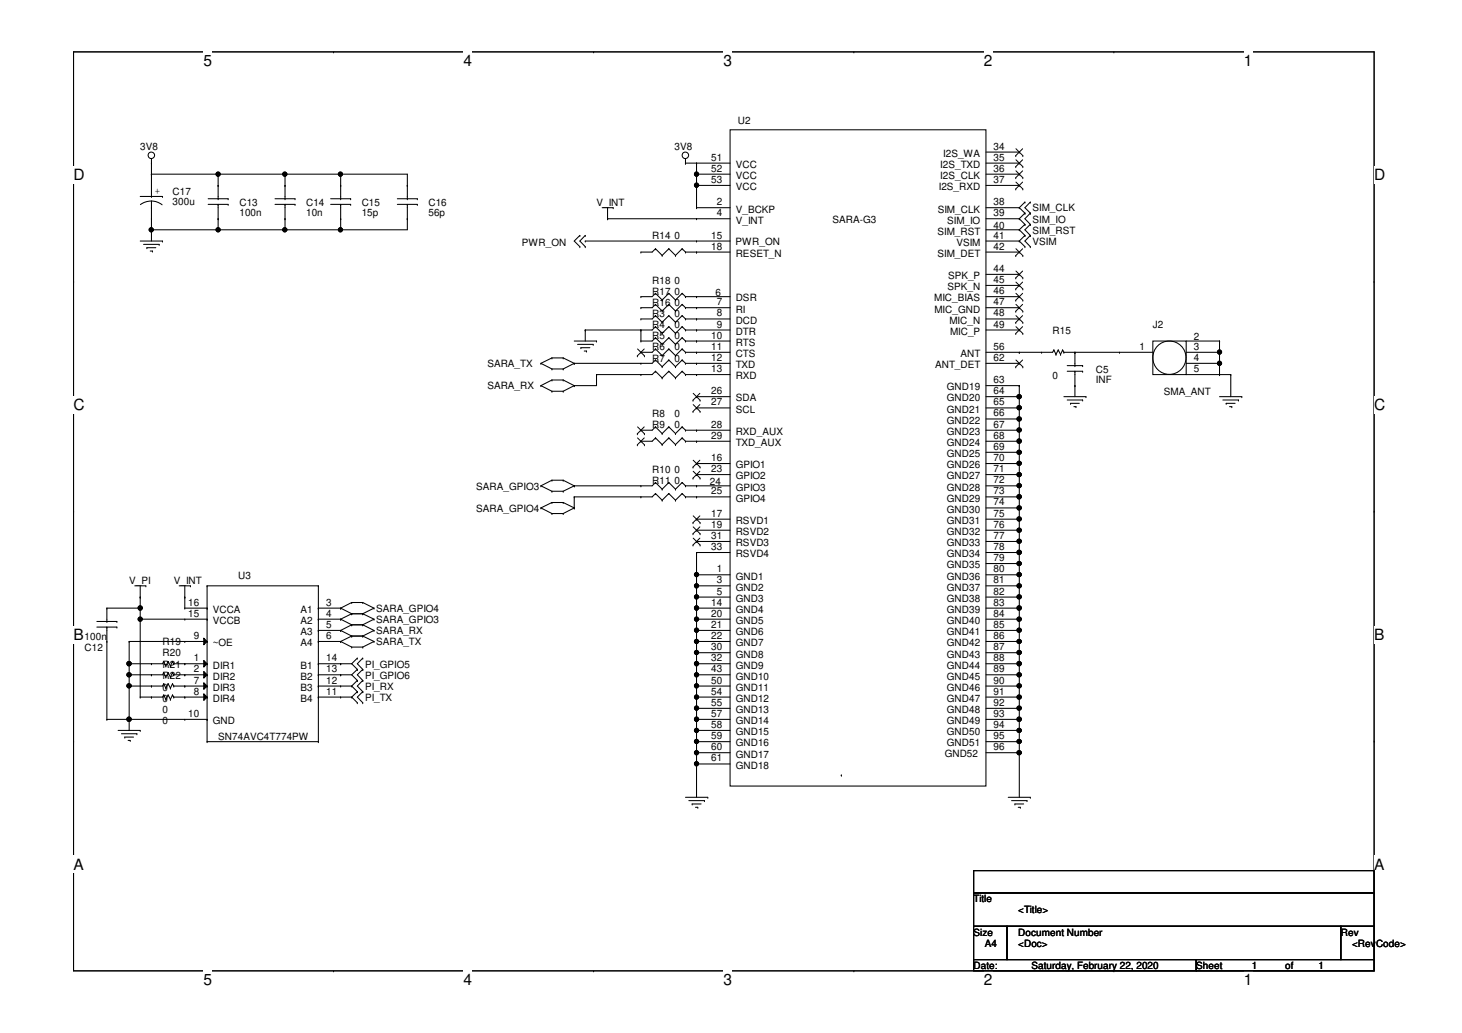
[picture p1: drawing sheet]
<svg xmlns="http://www.w3.org/2000/svg" width="297mm" height="210mm" viewBox="0 0 297 210" stroke-linecap="round" stroke-linejoin="round" font-family="sans-serif">
<path d="M14.9 10.5h264.3v186.8h-264.3z" fill="none" stroke="#000" stroke-width=".21"/>
<g fill="#fff">
<path d="M41.4 10.5h1.7v3.5h-1.7z"/>
<path d="M41.4 197.3h1.7v3.4h-1.7z"/>
</g>
<path d="M67.8 10.5h.1M67.8 197.3h.1" fill="none" stroke="#000" stroke-width=".21"/>
<g fill="#fff">
<path d="M94.2 10.5h1.7v3.5h-1.7z"/>
<path d="M94.2 197.3h1.7v3.4h-1.7z"/>
</g>
<path d="M120.6 10.5h.1M120.6 197.3h.1" fill="none" stroke="#000" stroke-width=".21"/>
<g fill="#fff">
<path d="M147 10.5h1.8v3.5h-1.8z"/>
<path d="M147 197.3h1.8v3.4h-1.8z"/>
</g>
<path d="M173.5 10.5h.1M173.5 197.3h.1" fill="none" stroke="#000" stroke-width=".21"/>
<g fill="#fff">
<path d="M199.9 10.5h1.7v3.5h-1.7z"/>
<path d="M199.9 197.3h1.7v3.4h-1.7z"/>
</g>
<path d="M226.3 10.5h.1M226.3 197.3h.1" fill="none" stroke="#000" stroke-width=".21"/>
<g fill="#fff">
<path d="M252.7 10.5h1.8v3.5h-1.8z"/>
<path d="M252.7 197.3h1.8v3.4h-1.8z"/>
<path d="M14.9 33.9h2.3v3.4h-2.3z"/>
<path d="M279.2 33.9h2.2v3.4h-2.2z"/>
<path d="M14.9 80.5h2.3v3.5h-2.3z"/>
<path d="M279.2 80.5h2.2v3.5h-2.2z"/>
</g>
<path d="M14.9 57.2h.1M279.2 57.2h.1" fill="none" stroke="#000" stroke-width=".21"/>
<g fill="#fff">
<path d="M14.9 127.2h2.1v3.5h-2.1z"/>
<path d="M279.2 127.2h2.1v3.5h-2.1z"/>
</g>
<path d="M14.9 103.9h.1M279.2 103.9h.1" fill="none" stroke="#000" stroke-width=".21"/>
<path d="M14.9 103.9h.1M279.2 103.9h.1" fill="none" stroke="#000" stroke-width=".2"/>
<g fill="#fff">
<path d="M14.9 173.9h2.1v3.5h-2.1z"/>
<path d="M279.2 173.9h2.1v3.5h-2.1z"/>
</g>
<g fill="none" stroke="#000" stroke-width=".21">
<path d="M28.5 39.9h4.5M30.8 33.1h.1M30.8 39.9h.1M30.8 35.4h.1M30.8 32.3v7.6M30.8 35.4h52v5M33 39.9h.1M44.3 37.7h.1M44.3 35.4h.1M44.3 35.4v5M57.9 37.7h.1M57.9 35.4h.1"/>
<path d="M57.9 35.4v5M69.2 37.7h.1M69.2 35.4h.1M69.2 35.4v5M82.8 37.7h.1M139.3 33.1h.1M139.3 32.3v.8M139.3 33.1h9M141.5 33.1h.1M141.5 35.4h.1M141.5 37.7h.1M141.5 35.4h6.8"/>
<path d="M141.5 37.7h6.8M141.5 33.1v9.1M148.3 26.4h52v133.3h-52zM200.3 30.9h6.8M200.3 33.1h6.8M200.3 35.4h6.8M200.3 37.7h6.8M207.1 30.9h.1M207.1 33.1h.1M207.1 35.4h.1M207.1 37.7h.1M28.5 49h4.5"/>
<path d="M29.2 49.7h3.1M29.8 50.3h.1M29.8 50.3h1.9M30.5 51h.5M30.8 42.2h.1M30.8 40.9l1.3 .2 .8 .5M30.8 40.9l-1 .1-1.3 .6M30.8 44.4h.1M30.8 46.7h.1M30.8 40.9v8.1M31 51h.1M32.3 49.7h.1"/>
<path d="M33 49h.1M42.3 41.5h4.1M42.3 40.4h4.1M44.3 40.4h.1M44.3 41.5h.1M44.3 44.4h.1M44.3 46.7h.1M44.3 41.5v5.2M46.4 41.5h.1M46.4 40.4h.1M55.9 41.5h4M55.9 40.4h4"/>
<path d="M57.9 40.4h.1M57.9 41.5h.1M57.9 44.4h.1M57.9 41.5v5.2M59.9 41.5h.1M59.9 40.4h.1M67.2 41.5h4M67.2 40.4h4M69.2 40.4h.1M69.2 41.5h.1M69.2 44.4h.1M69.2 46.7h.1"/>
<path d="M69.2 41.5v5.2M71.2 41.5h.1M71.2 40.4h.1M80.7 41.5h4.1M80.7 40.4h4.1M82.8 40.4h.1M82.8 41.5h.1M82.8 44.4h.1M82.8 41.5v5.2h-52M84.8 41.5h.1M84.8 40.4h.1M117.8 47.8h.1"/>
<path d="M117.8 50.1h.1M117.8 47.8l-1.1 1.2 1.1 1.1M118.9 47.8h.1M118.9 50.1h.1M118.9 49h.1M118.9 49h29.4M118.9 47.8l-1.1 1.2 1.1 1.1M122.3 42.2h2.3M123.4 44.4h.1M123.4 42.2v2.2M123.4 44.4h24.9M124.6 42.2h.1"/>
<path d="M130.2 51.2h.1M133.2 50.5h.1M133.2 59.6h.1M133.2 50.5l-.7 .7h-2.3M133.2 50.5l1.3 1.4M133.2 59.6l-.7 .7h-2.3M133.2 59.6l1.3 1.4M134.5 51.9h.1M135.9 50.5h.1M135.9 59.6h.1M135.9 50.5l-1.4 1.4M135.9 50.5l1.3 1.4"/>
<path d="M135.9 59.6l-1.4 1.4M135.9 59.6l1.3 1.4M137.2 51.9h.1M138.6 50.5h.1M138.6 59.6h.1M138.6 50.5l-1.4 1.4M138.6 50.5l.7 .7M138.6 59.6l-1.4 1.4M138.6 59.6l.7 .7M139.3 51.2h.1M139.3 51.2h9M141.5 51.2h.1"/>
<path d="M141.5 42.2h.1M141.5 44.4h.1M141.5 49h.1M141.5 42.2h6.8M200.3 42.2h6.8M200.3 49h6.8M200.3 51.2h6.8M200.3 44.4h6.8M200.3 46.7h6.8M200.3 55.8h6.8M200.3 58h6.8M207.1 42.2h.1"/>
<path d="M207.1 44.4h.1M207.1 46.7h.1M207.1 49h.1M207.1 51.2h.1M207.1 55.8h.1M207.1 58h.1M207.1 42.2l1.1 1.1M207.1 44.4l1.1 1.2M207.1 46.7l1.1 1.1M207.1 49l1.1 1.1M208.2 41.1h.1M208.2 43.3h.1"/>
<path d="M208.2 45.6h.1M208.2 47.8h.1M208.2 50.1h.1M208.2 41.1l-1.1 1.1M208.2 43.3l-1.1 1.1M208.2 45.6l-1.1 1.1M208.2 47.8l-1.1 1.2M209.3 43.3h.1M209.3 41.1h.1M209.3 45.6h.1M209.3 47.8h.1M209.3 50.1h.1"/>
<path d="M209.3 41.1l-1.1 1.1 1.1 1.1M209.3 43.3l-1.1 1.1 1.1 1.2M209.3 45.6l-1.1 1.1 1.1 1.1M209.3 47.8l-1.1 1.2 1.1 1.1M109.9 73.8h.1M109.9 78.4h.1M109.9 73.8l2.2 1.2M109.9 78.4l2.2 1.1M112.1 72.7h.1M112.1 75h.1M112.1 77.2h.1M112.1 79.5h.1"/>
<path d="M112.1 72.7l-2.2 1.1M112.1 72.7h2.3M112.1 75h2.3M112.1 77.2l-2.2 1.2M112.1 77.2h2.3M112.1 79.5h2.3M114.4 72.7h.1M114.4 75h.1M114.4 77.2h.1M114.4 79.5h.1M114.4 72.7l2.3 1.1M114.4 77.2l2.3 1.2"/>
<path d="M116.7 73.8h.1M116.7 78.4h.1M116.7 73.8l-2.3 1.2M116.7 78.4l-2.3 1.1M116.7 69.3h4.5M117.3 70h3.2M118 70.7h.1M118 70.7h1.8M118.7 71.3h.5M118.9 67.1h.1M118.9 67.1v2.2M119.2 71.3h.1"/>
<path d="M120.5 70h.1M121.2 69.3h.1M121.2 76.1h.1M121.2 76.1v2.3h-4.5M130.2 67.1h.1M130.2 76.1h.1M130.2 64.8h.1M130.2 71.6h.1M130.2 62.5h.1M130.2 60.3h.1M130.2 69.3h.1M130.2 73.8h.1"/>
<path d="M130.2 67.1v2.2M133.2 66.4h.1M133.2 75.4h.1M133.2 64.1h.1M133.2 70.9h.1M133.2 61.8h.1M133.2 68.6h.1M133.2 73.2h.1M133.2 68.6l-.7 .7h-2.3M133.2 66.4l-.7 .7h-13.6M133.2 66.4l1.3 1.3M133.2 75.4l-.7 .7h-11.3"/>
<path d="M133.2 75.4l1.3 1.4M133.2 64.1l-.7 .7h-2.3M133.2 64.1l1.3 1.4M133.2 70.9l-.7 .7h-2.3M133.2 70.9l1.3 1.4M133.2 61.8l-.7 .7h-2.3M133.2 61.8l1.3 1.4M133.2 73.2l-.7 .6h-15.8M133.2 68.6l1.3 1.4M133.2 73.2l1.3 1.3M134.5 67.7h.1M134.5 76.8h.1"/>
<path d="M134.5 65.5h.1M134.5 72.3h.1M134.5 63.2h.1M134.5 61h.1M134.5 70h.1M134.5 74.5h.1M135.9 66.4h.1M135.9 75.4h.1M135.9 64.1h.1M135.9 70.9h.1M135.9 61.8h.1M135.9 68.6h.1"/>
<path d="M135.9 73.2h.1M135.9 66.4l-1.4 1.3M135.9 66.4l1.3 1.3M135.9 75.4l-1.4 1.4M135.9 75.4l1.3 1.4M135.9 64.1l-1.4 1.4M135.9 64.1l1.3 1.4M135.9 70.9l-1.4 1.4M135.9 70.9l1.3 1.4M135.9 61.8l-1.4 1.4M135.9 61.8l1.3 1.4M135.9 68.6l-1.4 1.4"/>
<path d="M135.9 68.6l1.3 1.4M135.9 73.2l-1.4 1.3M135.9 73.2l1.3 1.3M137.2 67.7h.1M137.2 76.8h.1M137.2 65.5h.1M137.2 72.3h.1M137.2 63.2h.1M137.2 61h.1M137.2 70h.1M137.2 74.5h.1M138.6 66.4h.1"/>
<path d="M138.6 75.4h.1M138.6 64.1h.1M138.6 70.9h.1M138.6 61.8h.1M138.6 68.6h.1M138.6 73.2h.1M138.6 66.4l-1.4 1.3M138.6 66.4l.7 .7M138.6 75.4l-1.4 1.4M138.6 75.4l.7 .7M138.6 64.1l-1.4 1.4M138.6 64.1l.7 .7"/>
<path d="M138.6 70.9l-1.4 1.4M138.6 70.9l.7 .7M138.6 61.8l-1.4 1.4M138.6 61.8l.7 .7M138.6 68.6l-1.4 1.4M138.6 68.6l.7 .7M138.6 73.2l-1.4 1.3M138.6 73.2l.7 .6M139.3 67.1h.1M139.3 76.1h.1M139.3 64.8h.1M139.3 71.6h.1"/>
<path d="M139.3 62.5h.1M139.3 60.3h.1M139.3 69.3h.1M139.3 73.8h.1M139.3 69.3h9M139.3 67.1h9M139.3 76.1h9M139.3 64.8h9M139.3 71.6h9M139.3 62.5h9M139.3 73.8h9M139.3 60.3h9"/>
<path d="M141.5 67.1h.1M141.5 76.1h.1M141.5 64.8h.1M141.5 71.6h.1M141.5 62.5h.1M141.5 60.3h.1M141.5 69.3h.1M141.5 73.8h.1M200.3 67.1h6.8M200.3 64.8h6.8M200.3 62.5h6.8M200.3 73.8h6.8"/>
<path d="M200.3 60.3h6.8M200.3 78.4h6.8M207.1 60.3h.1M207.1 62.5h.1M207.1 64.8h.1M207.1 67.1h.1M207.1 71.6h.1M207.1 73.8h.1M207.1 78.4h.1M207.1 78.4v83.6M211.6 71.6h.1M214.1 71.1h.1"/>
<path d="M214.1 71.1l-.2 .5h-13.6M214.1 71.1l.4 .9M214.5 72h.1M215 71.1h.1M215 71.1l-.5 .9M215 71.1l.5 .9M215.5 72h.1M215.9 71.1h.1M215.9 71.1l-.4 .9M215.9 71.1l.3 .5M216.2 71.6h.1M216.2 71.6h18"/>
<path d="M216.8 75.4h3.2M216.8 74.3h3.2M218.4 74.3h.1M218.4 75.4h.1M218.4 71.6h.1M218.4 78.4h.1M218.4 71.6v2.7M218.4 75.4v5.2M220 75.4h.1M220 74.3h.1M227.5 71.6h.1M234.2 69.3h6.8v6.8h-6.8z"/>
<path d="M241 69.3h6.8M241 76.1h9.1M241 71.6h6.8M241 73.8h6.8M247.8 69.3h.1M247.8 71.6h.1M247.8 73.8h.1M247.8 76.1h.1M247.8 69.3v6.8M250.1 76.1h.1M250.1 76.1v4.5M109.9 98.7h.1"/>
<path d="M109.9 98.7l2.2 1.1M112.1 97.6h.1M112.1 99.8h.1M112.1 97.6l-2.2 1.1M112.1 97.6h2.3M112.1 99.8h2.3M114.4 97.6h.1M114.4 99.8h.1M114.4 97.6l2.3 1.1M116.7 98.7h.1M116.7 98.7l-2.3 1.1M130.2 98.7h.1"/>
<path d="M130.2 87.4h.1M130.2 89.7h.1M133.2 98h.1M133.2 86.7h.1M133.2 89h.1M133.2 98l-.7 .7h-15.8M133.2 98l1.3 1.4M133.2 86.7l-.7 .7h-2.3M133.2 86.7l1.3 1.4M133.2 89l-.7 .7h-2.3M133.2 89l1.3 1.3M134.5 99.4h.1"/>
<path d="M134.5 88.1h.1M134.5 90.3h.1M135.9 98h.1M135.9 86.7h.1M135.9 89h.1M135.9 98l-1.4 1.4M135.9 98l1.3 1.4M135.9 86.7l-1.4 1.4M135.9 86.7l1.3 1.4M135.9 89l-1.4 1.3M135.9 89l1.3 1.3M137.2 99.4h.1"/>
<path d="M137.2 88.1h.1M137.2 90.3h.1M138.6 98h.1M138.6 86.7h.1M138.6 89h.1M138.6 98l-1.4 1.4M138.6 98l.7 .7M138.6 86.7l-1.4 1.4M138.6 86.7l.7 .7M138.6 89l-1.4 1.3M138.6 89l.7 .7M139.3 98.7h.1"/>
<path d="M139.3 87.4h.1M139.3 89.7h.1M139.3 98.7h9M139.3 87.4h9M139.3 89.7h9M141.5 98.7h.1M141.5 87.4h.1M141.5 89.7h.1M141.5 94.2h.1M141.5 96.4h.1M141.5 80.6h.1M141.5 82.9h.1"/>
<path d="M141.5 80.6h6.8M141.5 94.2h6.8M141.5 96.4h6.8M141.5 82.9h6.8M200.3 80.6h6.8M200.3 98.7h6.8M200.3 87.4h6.8M200.3 89.7h6.8M200.3 94.2h6.8M200.3 96.4h6.8M200.3 82.9h6.8M200.3 85.1h6.8"/>
<path d="M200.3 91.9h6.8M207.1 80.6h.1M207.1 82.9h.1M207.1 85.1h.1M207.1 87.4h.1M207.1 89.7h.1M207.1 91.9h.1M207.1 94.2h.1M207.1 96.4h.1M207.1 98.7h.1M216.2 80.6h4.4M216.8 81.3h3.2"/>
<path d="M217.5 82h.1M217.5 82h1.8M218.2 82.6h.4M218.6 82.6h.1M220 81.3h.1M220.6 80.6h.1M247.8 80.6h4.5M248.5 81.3h3.1M249.1 82h.1M249.1 82h1.8M249.8 82.6h.5M250.3 82.6h.1"/>
<path d="M251.6 81.3h.1M252.3 80.6h.1M27.4 119h2.2M28.5 119v22.6M29.6 119h.1M36.4 119h2.3M37.5 119v4.6M38.7 119h.1M42.1 119h.1M42.1 119h22.6M42.1 119v31.7M64.7 119h.1"/>
<path d="M64.7 119v31.7M109.9 103.2h.1M109.9 103.2l2.2 1.2M112.1 102.1h.1M112.1 104.4h.1M112.1 102.1l-2.2 1.1M112.1 102.1h2.3M112.1 104.4h2.3M114.4 102.1h.1M114.4 104.4h.1M114.4 102.1l2.3 1.1M116.7 103.2h.1"/>
<path d="M116.7 101h.1M116.7 103.2l-2.3 1.2M116.7 101v2.2M130.2 101h.1M133.2 100.3h.1M133.2 100.3l-.7 .7h-15.8M133.2 100.3l1.3 1.3M134.5 101.6h.1M135.9 100.3h.1M135.9 100.3l-1.4 1.3M135.9 100.3l1.3 1.3M137.2 101.6h.1"/>
<path d="M138.6 100.3h.1M138.6 100.3l-1.4 1.3M138.6 100.3l.7 .7M139.3 101h.1M139.3 101h9M141.5 101h.1M141.5 116.8h.1M141.5 119h.1M141.5 105.5h.1M141.5 107.7h.1M141.5 110h.1M141.5 112.3h.1"/>
<path d="M141.5 119h6.8M141.5 116.8h6.8M141.5 105.5h6.8M141.5 107.7h6.8M141.5 110h6.8M141.5 112.3h6.8M141.5 112.3v49.7M200.3 119h6.8M200.3 101h6.8M200.3 116.8h6.8M200.3 105.5h6.8M200.3 107.7h6.8"/>
<path d="M200.3 110h6.8M200.3 112.3h6.8M200.3 103.2h6.8M200.3 114.5h6.8M207.1 101h.1M207.1 103.2h.1M207.1 105.5h.1M207.1 107.7h.1M207.1 110h.1M207.1 112.3h.1M207.1 114.5h.1M207.1 116.8h.1"/>
<path d="M207.1 119h.1M19.7 127.4h4M19.7 126.3h4M21.7 126.3h.1M21.7 127.4h.1M21.7 123.6h.1M21.7 130.3h.1M21.7 123.6h6.8M21.7 123.6v2.7M21.7 127.4v18.8M23.7 127.4h.1M23.7 126.3h.1"/>
<path d="M26.2 130.3h.1M26.2 134.9h.1M26.2 139.4h.1M26.2 137.1h.1M26.2 130.3h15.9M26.2 130.3v18.1M28.5 121.3h.1M28.5 125.8h.1M28.5 123.6h.1M28.5 125.8h13.6M30.8 134.9h.1M30.8 139.4h.1"/>
<path d="M30.8 137.1h.1M33.3 134.4h.1M33.3 138.9h.1M33.3 136.7h.1M33.3 134.4l-.3 .5h-6.8M33.3 134.4l.4 .9M33.3 136.7l-.3 .4h-6.8M33.3 138.9l-.3 .5h-6.8M33.3 138.9l.4 .9M33.3 136.7l.4 .9M33.7 135.3h.1M33.7 139.8h.1"/>
<path d="M33.7 137.6h.1M34.2 134.4h.1M34.2 138.9h.1M34.2 136.7h.1M34.2 134.4l-.5 .9M34.2 134.4l.4 .9M34.2 138.9l-.5 .9M34.2 138.9l.4 .9M34.2 136.7l-.5 .9M34.2 136.7l.4 .9M34.6 135.3h.1M34.6 139.8h.1"/>
<path d="M34.6 137.6h.1M35 134.4h.1M35 138.9h.1M35 136.7h.1M35 134.4l-.4 .9M35 134.4l.3 .5M35 138.9l-.4 .9M35 138.9l.3 .5M35 136.7l-.4 .9M35 136.7l.3 .4M35.3 134.9h.1M35.3 139.4h.1"/>
<path d="M35.3 137.1h.1M35.3 134.9h6.8M35.3 137.1h6.8M35.3 139.4h6.8M37.5 121.3h.1M37.5 134.9h.1M37.5 137.1h.1M37.5 139.4h.1M37.5 123.6h.1M37.5 125.8h.1M37.5 130.3h.1M37.5 123.6h4.6"/>
<path d="M41.4 134.2l.7 .7-.7 .7zM41.4 136.4l.7 .7-.7 .7zM41.4 138.7l.7 .7-.7 .7zM41.4 129.7l.7 .6-.7 .7zM42.1 123.6h.1M42.1 125.8h.1M42.1 130.3h.1M42.1 134.9h.1M42.1 137.1h.1M42.1 139.4h.1M64.7 123.6h.1M64.7 125.8h.1"/>
<path d="M64.7 128.1h.1M64.7 130.3h.1M64.7 134.9h.1M64.7 137.1h.1M64.7 139.4h.1M64.7 134.9h6.8M64.7 123.6h4.5M64.7 125.8h4.5M64.7 128.1h4.5M64.7 130.3h4.5M64.7 137.1h6.8M64.7 139.4h6.8"/>
<path d="M69.2 130.3h.1M69.2 125.8h.1M69.2 128.1h.1M69.2 123.6h.1M69.2 134.9h.1M69.2 137.1h.1M69.2 139.4h.1M69.2 130.3l2.3 1.2M69.2 125.8l2.3 1.2M69.2 128.1l2.3 1.1M69.2 123.6l2.3 1.1M71.5 129.2h.1"/>
<path d="M71.5 131.5h.1M71.5 124.7h.1M71.5 127h.1M71.5 122.4h.1M71.5 139.4h.1M71.5 129.2l-2.3 1.1M71.5 129.2h2.2M71.5 131.5h2.2M71.5 124.7l-2.3 1.1M71.5 124.7h2.2M71.5 127h2.2M71.5 127l-2.3 1.1"/>
<path d="M71.5 122.4l-2.3 1.2M71.5 122.4h2.2M71.5 139.4l1.1 1.1M71.5 134.9l1.1 1.1M71.5 137.1l1.1 1.2M72.6 138.3h.1M72.6 133.7h.1M72.6 136h.1M72.6 138.3l-1.1 1.1M72.6 133.7l-1.1 1.2M72.6 136l-1.1 1.1M73.7 129.2h.1"/>
<path d="M73.7 131.5h.1M73.7 124.7h.1M73.7 127h.1M73.7 122.4h.1M73.7 138.3h.1M73.7 136h.1M73.7 133.7h.1M73.7 129.2l2.3 1.1M73.7 124.7l2.3 1.1M73.7 127l2.3 1.1M73.7 122.4l2.3 1.2M73.7 138.3l-1.1 1.1 1.1 1.1"/>
<path d="M73.7 133.7l-1.1 1.2 1.1 1.1M73.7 136l-1.1 1.1 1.1 1.2M76 130.3h.1M76 125.8h.1M76 128.1h.1M76 123.6h.1M76 130.3l-2.3 1.2M76 125.8l-2.3 1.2M76 128.1l-2.3 1.1M76 123.6l-2.3 1.1M141.5 121.3h.1M141.5 123.6h.1"/>
<path d="M141.5 125.8h.1M141.5 128.1h.1M141.5 130.3h.1M141.5 132.6h.1M141.5 134.9h.1M141.5 137.1h.1M141.5 139.4h.1M141.5 134.9h6.8M141.5 123.6h6.8M141.5 125.8h6.8M141.5 128.1h6.8M141.5 130.3h6.8"/>
<path d="M141.5 137.1h6.8M141.5 139.4h6.8M141.5 121.3h6.8M141.5 132.6h6.8M200.3 134.9h6.8M200.3 123.6h6.8M200.3 125.8h6.8M200.3 128.1h6.8M200.3 130.3h6.8M200.3 137.1h6.8M200.3 139.4h6.8M200.3 121.3h6.8"/>
<path d="M200.3 132.6h6.8M207.1 121.3h.1M207.1 123.6h.1M207.1 125.8h.1M207.1 128.1h.1M207.1 130.3h.1M207.1 132.6h.1M207.1 134.9h.1M207.1 137.1h.1M207.1 139.4h.1M14.9 150.6h.1M21.7 146.2h.1"/>
<path d="M21.7 146.2h20.4M24 148.4h4.5M24.7 149.1h3.1M25.4 149.8h.1M25.4 149.8h1.7M26 150.5h.5M26.2 146.2h.1M26.5 150.5h.1M27.8 149.1h.1M28.5 148.4h.1M28.5 141.6h.1M30.8 141.6h.1"/>
<path d="M33.3 141.2h.1M33.3 141.2l-.3 .4h-4.5M33.3 141.2l.4 .9M33.7 142.1h.1M34.2 141.2h.1M34.2 141.2l-.5 .9M34.2 141.2l.4 .9M34.6 142.1h.1M35 141.2h.1M35 141.2l-.4 .9M35 141.2l.3 .4M35.3 141.6h.1"/>
<path d="M35.3 141.6h6.8M37.5 141.6h.1M37.5 146.2h.1M41.4 141l.7 .6-.7 .7zM42.1 150.7h.1M42.1 141.6h.1M42.1 146.2h.1M42.1 150.7h22.6M64.7 150.7h.1M64.7 141.6h.1M64.7 141.6h6.8M69.2 141.6h.1"/>
<path d="M71.5 141.6h.1M71.5 141.6l1.1 1.2M72.6 140.5h.1M72.6 142.8h.1M72.6 140.5l-1.1 1.1M73.7 142.8h.1M73.7 140.5h.1M73.7 140.5l-1.1 1.1 1.1 1.2M141.5 141.6h.1M141.5 143.9h.1M141.5 146.2h.1M141.5 148.4h.1"/>
<path d="M141.5 150.7h.1M141.5 153h.1M141.5 155.2h.1M141.5 148.4h6.8M141.5 150.7h6.8M141.5 141.6h6.8M141.5 146.2h6.8M141.5 143.9h6.8M141.5 153h6.8M141.5 155.2h6.8M170.9 157.5h.1M200.3 148.4h6.8"/>
<path d="M200.3 150.7h6.8M200.3 141.6h6.8M200.3 146.2h6.8M200.3 143.9h6.8M200.3 153h6.8M207.1 141.6h.1M207.1 143.9h.1M207.1 146.2h.1M207.1 148.4h.1M207.1 150.7h.1M207.1 153h.1M279.2 150.6h.1"/>
<path d="M139.3 162h4.5M140 162.7h3.1M140.6 163.4h.1M140.6 163.4h1.8M141.3 164h.5M141.8 164h.1M143.1 162.7h.1M143.8 162h.1M197.8 176.9h81.4v4.5h-81.4zM204.8 162h4.5M205.5 162.7h3.2M206.2 163.4h.1"/>
<path d="M206.2 163.4h1.8M206.9 164h.4M207.3 164h.1M208.7 162.7h.1M209.3 162h.1M197.8 181.4h81.4v6.8h-81.4zM197.8 188.2h6.8v6.8h-6.8zM197.8 195h45.2v2.3h-45.2zM204.6 188.2h67.8v6.8h-67.8zM243 195h36.2v2.3h-36.2zM272.4 188.2h6.8v6.8h-6.8z"/>
<circle cx="30.7" cy="31.6" r=".66"/>
<circle cx="44.3" cy="35.4" r=".43"/>
<circle cx="57.9" cy="35.4" r=".43"/>
<circle cx="69.2" cy="35.4" r=".43"/>
<circle cx="139.2" cy="31.6" r=".66"/>
<circle cx="141.5" cy="35.4" r=".43"/>
<circle cx="141.5" cy="37.6" r=".43"/>
<circle cx="30.7" cy="46.7" r=".43"/>
<circle cx="44.3" cy="46.7" r=".43"/>
<circle cx="57.9" cy="46.7" r=".43"/>
<circle cx="69.2" cy="46.7" r=".43"/>
<circle cx="237.6" cy="72.7" r="3.4"/>
<circle cx="247.8" cy="71.5" r=".43"/>
<circle cx="247.8" cy="73.8" r=".43"/>
<circle cx="207.1" cy="89.6" r=".45"/>
<circle cx="207.1" cy="82.8" r=".44"/>
<circle cx="207.1" cy="91.9" r=".44"/>
<circle cx="207.1" cy="94.1" r=".44"/>
<circle cx="207.1" cy="87.4" r=".44"/>
<circle cx="207.1" cy="96.4" r=".44"/>
<circle cx="207.1" cy="85.1" r=".44"/>
<circle cx="207.1" cy="98.7" r=".44"/>
<circle cx="207.1" cy="80.6" r=".44"/>
<circle cx="141.5" cy="119" r=".43"/>
<circle cx="141.5" cy="116.8" r=".43"/>
<circle cx="207.1" cy="112.2" r=".45"/>
<circle cx="207.1" cy="100.9" r=".45"/>
<circle cx="207.1" cy="105.4" r=".44"/>
<circle cx="207.1" cy="114.5" r=".44"/>
<circle cx="207.1" cy="116.8" r=".44"/>
<circle cx="207.1" cy="107.7" r=".44"/>
<circle cx="207.1" cy="119" r=".44"/>
<circle cx="207.1" cy="110" r=".44"/>
<circle cx="207.1" cy="103.2" r=".44"/>
<circle cx="26.2" cy="134.8" r=".45"/>
<circle cx="26.2" cy="139.4" r=".44"/>
<circle cx="26.2" cy="137.1" r=".44"/>
<circle cx="28.5" cy="123.5" r=".44"/>
<circle cx="28.5" cy="125.8" r=".43"/>
<circle cx="141.5" cy="123.5" r=".44"/>
<circle cx="141.5" cy="134.8" r=".44"/>
<circle cx="141.5" cy="132.6" r=".43"/>
<circle cx="141.5" cy="128.1" r=".43"/>
<circle cx="141.5" cy="130.3" r=".43"/>
<circle cx="141.5" cy="121.3" r=".43"/>
<circle cx="141.5" cy="139.4" r=".43"/>
<circle cx="141.5" cy="125.8" r=".43"/>
<circle cx="141.5" cy="137.1" r=".43"/>
<circle cx="207.1" cy="134.8" r=".45"/>
<circle cx="207.1" cy="123.5" r=".45"/>
<circle cx="207.1" cy="132.6" r=".44"/>
<circle cx="207.1" cy="139.4" r=".44"/>
<circle cx="207.1" cy="128.1" r=".44"/>
<circle cx="207.1" cy="130.3" r=".44"/>
<circle cx="207.1" cy="121.3" r=".44"/>
<circle cx="207.1" cy="125.8" r=".44"/>
<circle cx="207.1" cy="137.1" r=".44"/>
<circle cx="26.2" cy="146.2" r=".45"/>
<circle cx="141.5" cy="146.2" r=".44"/>
<circle cx="141.5" cy="148.4" r=".43"/>
<circle cx="141.5" cy="143.9" r=".43"/>
<circle cx="141.5" cy="155.2" r=".43"/>
<circle cx="141.5" cy="141.6" r=".43"/>
<circle cx="141.5" cy="150.7" r=".43"/>
<circle cx="141.5" cy="152.9" r=".43"/>
<circle cx="207.1" cy="146.2" r=".45"/>
<circle cx="207.1" cy="148.4" r=".44"/>
<circle cx="207.1" cy="152.9" r=".44"/>
<circle cx="207.1" cy="141.6" r=".44"/>
<circle cx="207.1" cy="143.9" r=".44"/>
<circle cx="207.1" cy="150.7" r=".44"/>
</g>
<g fill="none" stroke="#000" stroke-width=".2">
<path d="M206.4 31.6h.1M206.4 33.9h.1M206.4 36.1h.1M206.4 38.4h.1M206.4 30.2l1.4 1.4M206.4 32.5l1.4 1.4M206.4 34.7l1.4 1.4M206.4 37l1.4 1.4M207.8 30.2l-1.4 1.4M207.8 32.5l-1.4 1.4M207.8 34.7l-1.4 1.4M207.8 37l-1.4 1.4"/>
<path d="M207.8 31.6h.1M207.8 33.9h.1M207.8 36.1h.1M207.8 38.4h.1M206.4 51.9h.1M206.4 56.5h.1M206.4 58.7h.1M206.4 50.5l1.4 1.4M206.4 55.1l1.4 1.4M206.4 57.3l1.4 1.4M206.4 59.6l1.4 1.4M207.8 50.5l-1.4 1.4"/>
<path d="M207.8 55.1l-1.4 1.4M207.8 57.3l-1.4 1.4M207.8 59.6l-1.4 1.4M207.8 51.9h.1M207.8 56.5h.1M207.8 58.7h.1M129.5 72.3h.1M129.5 70.9l1.4 1.4M130.9 70.9l-1.4 1.4M130.9 72.3h.1M140.8 79.9l1.4 1.4M142.2 79.9l-1.4 1.4"/>
<path d="M206.4 61h.1M206.4 63.2h.1M206.4 65.5h.1M206.4 67.8h.1M206.4 74.5h.1M206.4 61.8l1.4 1.4M206.4 64.1l1.4 1.4M206.4 66.4l1.4 1.4M206.4 73.2l1.4 1.3M207.8 61.8l-1.4 1.4M207.8 64.1l-1.4 1.4M207.8 66.4l-1.4 1.4"/>
<path d="M207.8 73.2l-1.4 1.3M207.8 61h.1M207.8 63.2h.1M207.8 65.5h.1M207.8 67.8h.1M207.8 74.5h.1M129.5 88.1h.1M129.5 90.4h.1M129.5 86.7l1.4 1.4M129.5 89l1.4 1.4M130.9 86.7l-1.4 1.4M130.9 89l-1.4 1.4"/>
<path d="M130.9 88.1h.1M130.9 90.4h.1M140.8 94.9h.1M140.8 97.2h.1M140.8 81.3h.1M140.8 83.6h.1M140.8 82.2l1.4 1.4M140.8 93.5l1.4 1.4M140.8 95.8l1.4 1.4M142.2 93.5l-1.4 1.4M142.2 95.8l-1.4 1.4M142.2 82.2l-1.4 1.4"/>
<path d="M142.2 94.9h.1M142.2 97.2h.1M142.2 81.3h.1M142.2 83.6h.1M140.8 106.2h.1M140.8 108.5h.1M140.8 110.7h.1M140.8 104.8l1.4 1.4M140.8 107.1l1.4 1.4M140.8 109.3l1.4 1.4M142.2 104.8l-1.4 1.4M142.2 107.1l-1.4 1.4"/>
<path d="M142.2 109.3l-1.4 1.4M142.2 106.2h.1M142.2 108.5h.1M142.2 110.7h.1"/>
</g>
<g fill="#000">
<path d="M41.4 134.2l.7 .7-.7 .7zM41.4 136.4l.7 .7-.7 .7zM41.4 138.7l.7 .7-.7 .7zM41.4 129.7l.7 .6-.7 .7zM41.4 141l.7 .6-.7 .7z"/>
<circle cx="44.3" cy="35.4" r=".43"/>
<circle cx="57.9" cy="35.4" r=".43"/>
<circle cx="69.2" cy="35.4" r=".43"/>
<circle cx="141.5" cy="35.4" r=".43"/>
<circle cx="141.5" cy="37.6" r=".43"/>
<circle cx="30.7" cy="46.7" r=".43"/>
<circle cx="44.3" cy="46.7" r=".43"/>
<circle cx="57.9" cy="46.7" r=".43"/>
<circle cx="69.2" cy="46.7" r=".43"/>
<circle cx="247.8" cy="71.5" r=".43"/>
<circle cx="247.8" cy="73.8" r=".43"/>
<circle cx="207.1" cy="89.6" r=".45"/>
<circle cx="207.1" cy="82.8" r=".44"/>
<circle cx="207.1" cy="91.9" r=".44"/>
<circle cx="207.1" cy="94.1" r=".44"/>
<circle cx="207.1" cy="87.4" r=".44"/>
<circle cx="207.1" cy="96.4" r=".44"/>
<circle cx="207.1" cy="85.1" r=".44"/>
<circle cx="207.1" cy="98.7" r=".44"/>
<circle cx="207.1" cy="80.6" r=".44"/>
<circle cx="141.5" cy="119" r=".43"/>
<circle cx="141.5" cy="116.8" r=".43"/>
<circle cx="207.1" cy="112.2" r=".45"/>
<circle cx="207.1" cy="100.9" r=".45"/>
<circle cx="207.1" cy="105.4" r=".44"/>
<circle cx="207.1" cy="114.5" r=".44"/>
<circle cx="207.1" cy="116.8" r=".44"/>
<circle cx="207.1" cy="107.7" r=".44"/>
<circle cx="207.1" cy="119" r=".44"/>
<circle cx="207.1" cy="110" r=".44"/>
<circle cx="207.1" cy="103.2" r=".44"/>
<circle cx="26.2" cy="134.8" r=".45"/>
<circle cx="26.2" cy="139.4" r=".44"/>
<circle cx="26.2" cy="137.1" r=".44"/>
<circle cx="28.5" cy="123.5" r=".44"/>
<circle cx="28.5" cy="125.8" r=".43"/>
<circle cx="141.5" cy="123.5" r=".44"/>
<circle cx="141.5" cy="134.8" r=".44"/>
<circle cx="141.5" cy="132.6" r=".43"/>
<circle cx="141.5" cy="128.1" r=".43"/>
<circle cx="141.5" cy="130.3" r=".43"/>
<circle cx="141.5" cy="121.3" r=".43"/>
<circle cx="141.5" cy="139.4" r=".43"/>
<circle cx="141.5" cy="125.8" r=".43"/>
<circle cx="141.5" cy="137.1" r=".43"/>
<circle cx="207.1" cy="134.8" r=".45"/>
<circle cx="207.1" cy="123.5" r=".45"/>
<circle cx="207.1" cy="132.6" r=".44"/>
<circle cx="207.1" cy="139.4" r=".44"/>
<circle cx="207.1" cy="128.1" r=".44"/>
<circle cx="207.1" cy="130.3" r=".44"/>
<circle cx="207.1" cy="121.3" r=".44"/>
<circle cx="207.1" cy="125.8" r=".44"/>
<circle cx="207.1" cy="137.1" r=".44"/>
<circle cx="26.2" cy="146.2" r=".45"/>
<circle cx="141.5" cy="146.2" r=".44"/>
<circle cx="141.5" cy="148.4" r=".43"/>
<circle cx="141.5" cy="143.9" r=".43"/>
<circle cx="141.5" cy="155.2" r=".43"/>
<circle cx="141.5" cy="141.6" r=".43"/>
<circle cx="141.5" cy="150.7" r=".43"/>
<circle cx="141.5" cy="152.9" r=".43"/>
<circle cx="207.1" cy="146.2" r=".45"/>
<circle cx="207.1" cy="148.4" r=".44"/>
<circle cx="207.1" cy="152.9" r=".44"/>
<circle cx="207.1" cy="141.6" r=".44"/>
<circle cx="207.1" cy="143.9" r=".44"/>
<circle cx="207.1" cy="150.7" r=".44"/>
</g>
<g font-size="3.1">
<text x="41.4" y="13.3">5</text>
<text x="94.2" y="13.3">4</text>
<text x="147" y="13.3">3</text>
<text x="199.9" y="13.3">2</text>
<text x="252.7" y="13.3">1</text>
<text x="14.9" y="36.7">D</text>
<text x="279.2" y="36.7">D</text>
<text x="14.9" y="83.3">C</text>
<text x="279.2" y="83.3">C</text>
<text x="14.9" y="130">B</text>
<text x="279.2" y="130">B</text>
<text x="14.9" y="176.7">A</text>
<text x="279.2" y="176.7">A</text>
<text x="41.4" y="200.1">5</text>
<text x="94.2" y="200.1">4</text>
<text x="147" y="200.1">3</text>
<text x="199.9" y="200.1">2</text>
<text x="252.7" y="200.1">1</text>
</g>
<g font-size="2">
<text x="149.9" y="25.1">U2</text>
<text x="28.5" y="30.5">3V8</text>
<text x="137" y="30.5">3V8</text>
<text x="144.5" y="32.6">51</text>
<text x="144.5" y="34.9">52</text>
<text x="149.5" y="34.1">VCC</text>
<text x="191" y="34.1">I2S_TXD</text>
<text x="191.6" y="31.9">I2S_WA</text>
<text x="201.9" y="30.4">34</text>
<text x="201.9" y="32.6">35</text>
<text x="201.9" y="34.9">36</text>
<text x="31.5" y="39.5">+</text>
<text x="35" y="39.6">C17</text>
<text x="35" y="41.6">300u</text>
<text x="48.6" y="41.8">C13</text>
<text x="62.2" y="41.8">C14</text>
<text x="73.5" y="41.8">C15</text>
<text x="87" y="41.8">C16</text>
<text x="121.2" y="41.8">V_INT</text>
<text x="144.5" y="37.2">53</text>
<text x="145.6" y="41.7">2</text>
<text x="149.5" y="36.4">VCC</text>
<text x="149.5" y="38.7">VCC</text>
<text x="190.8" y="38.7">I2S_RXD</text>
<text x="191" y="36.4">I2S_CLK</text>
<text x="201.9" y="37.2">37</text>
<text x="201.9" y="41.7">38</text>
<text x="48.6" y="43.9">100n</text>
<text x="62.2" y="43.9">10n</text>
<text x="73.5" y="43.9">15p</text>
<text x="87" y="43.9">56p</text>
<text x="145.6" y="43.9">4</text>
<text x="149.5" y="43.2">V_BCKP</text>
<text x="149.5" y="45.4">V_INT</text>
<text x="169.1" y="45.2">SARA-G3</text>
<text x="190.5" y="47.7">SIM_RST</text>
<text x="190.5" y="43.2">SIM_CLK</text>
<text x="192.4" y="45.4">SIM_IO</text>
<text x="201.9" y="46.6">40</text>
<text x="201.9" y="43.9">39</text>
<text x="209.8" y="43">SIM_CLK</text>
<text x="209.8" y="45.2">SIM_IO</text>
<text x="209.8" y="47.5">SIM_RST</text>
<text x="106" y="50">PWR_ON</text>
<text x="132.5" y="48.6">R14 0</text>
<text x="144.5" y="48.5">15</text>
<text x="144.5" y="50.7">18</text>
<text x="149.4" y="49.7">PWR_ON</text>
<text x="149.5" y="52.2">RESET_N</text>
<text x="190.5" y="52.2">SIM_DET</text>
<text x="194.3" y="50">VSIM</text>
<text x="201.9" y="48.5">41</text>
<text x="201.9" y="50.7">42</text>
<text x="209.8" y="49.7">VSIM</text>
<text x="132.5" y="59.9">R17 0</text>
<text x="132.5" y="57.7">R18 0</text>
<text x="192.5" y="59">SPK_N</text>
<text x="192.6" y="56.7">SPK_P</text>
<text x="201.9" y="57.5">45</text>
<text x="201.9" y="59.8">46</text>
<text x="201.9" y="55.2">44</text>
<text x="132.5" y="64.4">R3</text>
<text x="132.5" y="62.2">R16 0</text>
<text x="137" y="64.4">0</text>
<text x="145.4" y="60.2">6</text>
<text x="145.6" y="62">7</text>
<text x="145.6" y="64.3">8</text>
<text x="149.5" y="61.3">DSR</text>
<text x="149.5" y="63.5">RI</text>
<text x="149.5" y="65.8">DCD</text>
<text x="189.8" y="61.3">MIC_BIAS</text>
<text x="189.9" y="63.5">MIC_GND</text>
<text x="192.9" y="65.8">MIC_N</text>
<text x="201.9" y="62">47</text>
<text x="201.9" y="64.3">48</text>
<text x="132.5" y="69">R5</text>
<text x="132.5" y="66.7">R4</text>
<text x="132.5" y="71.2">R6</text>
<text x="137" y="69">0</text>
<text x="137" y="66.7">0</text>
<text x="137" y="71.2">0</text>
<text x="144.5" y="68.8">10</text>
<text x="144.5" y="71.1">11</text>
<text x="145.6" y="66.5">9</text>
<text x="149.5" y="68">DTR</text>
<text x="149.5" y="70.3">RTS</text>
<text x="193" y="68">MIC_P</text>
<text x="201.9" y="66.5">49</text>
<text x="201.9" y="71.1">56</text>
<text x="213.9" y="67.8">R15</text>
<text x="231.5" y="71.1">1</text>
<text x="234.2" y="66.7">J2</text>
<text x="242.6" y="69.2">2</text>
<text x="242.6" y="71.1">3</text>
<text x="99" y="74.6">SARA_TX</text>
<text x="132.5" y="73.5">R7</text>
<text x="137" y="73.5">0</text>
<text x="144.5" y="73.3">12</text>
<text x="144.5" y="75.6">13</text>
<text x="149.5" y="72.6">CTS</text>
<text x="149.5" y="74.8">TXD</text>
<text x="149.5" y="77.1">RXD</text>
<text x="190" y="74.8">ANT_DET</text>
<text x="195.2" y="72.6">ANT</text>
<text x="201.9" y="73.3">62</text>
<text x="201.9" y="77.9">63</text>
<text x="213.9" y="77.1">0</text>
<text x="222.7" y="75.7">C5</text>
<text x="222.7" y="77.8">INF</text>
<text x="242.6" y="73.3">4</text>
<text x="242.6" y="75.6">5</text>
<text x="99" y="79.1">SARA_RX</text>
<text x="144.5" y="80.1">26</text>
<text x="144.5" y="82.4">27</text>
<text x="149.5" y="81.6">SDA</text>
<text x="149.5" y="83.9">SCL</text>
<text x="192.4" y="79.3">GND19</text>
<text x="192.4" y="81.6">GND20</text>
<text x="192.4" y="83.9">GND21</text>
<text x="201.9" y="80.1">64</text>
<text x="201.9" y="82.4">65</text>
<text x="236.5" y="80.3">SMA_ANT</text>
<text x="132.5" y="84.8">R8</text>
<text x="132.5" y="87">R9</text>
<text x="137" y="84.8">0</text>
<text x="137" y="87">0</text>
<text x="144.5" y="86.9">28</text>
<text x="144.5" y="89.2">29</text>
<text x="149.5" y="88.4">RXD_AUX</text>
<text x="192.4" y="86.1">GND22</text>
<text x="192.4" y="88.4">GND23</text>
<text x="201.9" y="84.6">66</text>
<text x="201.9" y="86.9">67</text>
<text x="201.9" y="89.2">68</text>
<text x="144.5" y="93.7">16</text>
<text x="144.5" y="95.9">23</text>
<text x="149.5" y="95.2">GPIO1</text>
<text x="149.5" y="90.6">TXD_AUX</text>
<text x="192.4" y="90.6">GND24</text>
<text x="192.4" y="92.9">GND25</text>
<text x="192.4" y="95.2">GND26</text>
<text x="201.9" y="91.4">69</text>
<text x="201.9" y="93.7">70</text>
<text x="201.9" y="95.9">71</text>
<text x="96.8" y="99.5">SARA_GPIO3</text>
<text x="132.5" y="96.1">R10 0</text>
<text x="132.5" y="98.3">R11 0</text>
<text x="144.2" y="98.6">24</text>
<text x="144.5" y="100.5">25</text>
<text x="149.5" y="97.4">GPIO2</text>
<text x="149.5" y="99.7">GPIO3</text>
<text x="149.5" y="101.9">GPIO4</text>
<text x="192.4" y="97.4">GND27</text>
<text x="192.4" y="99.7">GND28</text>
<text x="192.4" y="101.9">GND29</text>
<text x="201.9" y="98.2">72</text>
<text x="201.9" y="100.5">73</text>
<text x="96.8" y="104">SARA_GPIO4</text>
<text x="144.5" y="105">17</text>
<text x="144.5" y="107.2">19</text>
<text x="149.5" y="106.5">RSVD1</text>
<text x="192.4" y="104.2">GND30</text>
<text x="192.4" y="106.5">GND31</text>
<text x="201.9" y="102.7">74</text>
<text x="201.9" y="105">75</text>
<text x="201.9" y="107.2">76</text>
<text x="144.5" y="109.5">31</text>
<text x="144.5" y="111.8">33</text>
<text x="149.5" y="108.7">RSVD2</text>
<text x="149.5" y="111">RSVD3</text>
<text x="149.5" y="113.2">RSVD4</text>
<text x="192.4" y="108.7">GND32</text>
<text x="192.4" y="111">GND33</text>
<text x="192.4" y="113.2">GND34</text>
<text x="201.9" y="109.5">77</text>
<text x="201.9" y="111.8">78</text>
<text x="26.2" y="118.7">V_PI</text>
<text x="35.3" y="118.7">V_INT</text>
<text x="48.4" y="117.6">U3</text>
<text x="145.6" y="116.3">1</text>
<text x="145.6" y="118.5">3</text>
<text x="149.5" y="117.8">GND1</text>
<text x="192.4" y="115.5">GND35</text>
<text x="192.4" y="117.8">GND36</text>
<text x="201.9" y="114">79</text>
<text x="201.9" y="116.3">80</text>
<text x="201.9" y="118.5">81</text>
<text x="38.2" y="123.1">16</text>
<text x="38.2" y="125.3">15</text>
<text x="43.2" y="124.5">VCCA</text>
<text x="61" y="124.5">A1</text>
<text x="66.2" y="123.1">3</text>
<text x="66.2" y="125.3">4</text>
<text x="76.4" y="124.3">SARA_GPIO4</text>
<text x="144.5" y="123.1">14</text>
<text x="144.5" y="125.3">20</text>
<text x="145.6" y="120.8">5</text>
<text x="149.5" y="120">GND2</text>
<text x="149.5" y="122.3">GND3</text>
<text x="149.5" y="124.5">GND4</text>
<text x="192.4" y="120">GND37</text>
<text x="192.4" y="122.3">GND38</text>
<text x="192.4" y="124.5">GND39</text>
<text x="201.9" y="120.8">82</text>
<text x="201.9" y="123.1">83</text>
<text x="201.9" y="125.3">84</text>
<text x="17.2" y="130">100n</text>
<text x="33" y="131.1">R19</text>
<text x="39.4" y="129.8">9</text>
<text x="43.2" y="126.8">VCCB</text>
<text x="43.2" y="131.3">~OE</text>
<text x="61" y="126.8">A2</text>
<text x="61" y="129.1">A3</text>
<text x="61" y="131.3">A4</text>
<text x="66.2" y="127.6">5</text>
<text x="66.2" y="129.8">6</text>
<text x="76.4" y="131.1">SARA_TX</text>
<text x="76.4" y="126.6">SARA_GPIO3</text>
<text x="76.4" y="128.9">SARA_RX</text>
<text x="144.5" y="127.6">21</text>
<text x="144.5" y="129.8">22</text>
<text x="149.5" y="126.8">GND5</text>
<text x="149.5" y="129.1">GND6</text>
<text x="149.5" y="131.3">GND7</text>
<text x="192.4" y="126.8">GND40</text>
<text x="192.4" y="129.1">GND41</text>
<text x="192.4" y="131.3">GND42</text>
<text x="201.9" y="127.6">85</text>
<text x="201.9" y="129.8">86</text>
<text x="17.2" y="132.2">C12</text>
<text x="33" y="135.6">R21</text>
<text x="33" y="137.9">R22</text>
<text x="33" y="133.4">R20</text>
<text x="39.4" y="134.4">1</text>
<text x="39.4" y="136.6">2</text>
<text x="43.2" y="135.8">DIR1</text>
<text x="61" y="135.8">B1</text>
<text x="66.2" y="134.4">14</text>
<text x="66.2" y="136.6">13</text>
<text x="74.2" y="135.6">PI_GPIO5</text>
<text x="74.2" y="137.9">PI_GPIO6</text>
<text x="144.5" y="132.1">30</text>
<text x="144.5" y="134.4">32</text>
<text x="144.5" y="136.6">43</text>
<text x="149.5" y="133.6">GND8</text>
<text x="149.5" y="135.8">GND9</text>
<text x="192.4" y="133.6">GND43</text>
<text x="192.4" y="135.8">GND44</text>
<text x="201.9" y="132.1">87</text>
<text x="201.9" y="134.4">88</text>
<text x="201.9" y="136.6">89</text>
<text x="33" y="140.4">0</text>
<text x="33" y="142.7">0</text>
<text x="39.4" y="138.9">7</text>
<text x="39.4" y="141.1">8</text>
<text x="43.2" y="138.1">DIR2</text>
<text x="43.2" y="140.4">DIR3</text>
<text x="43.2" y="142.6">DIR4</text>
<text x="61" y="138.1">B2</text>
<text x="61" y="140.4">B3</text>
<text x="61" y="142.6">B4</text>
<text x="66.2" y="138.9">12</text>
<text x="66.2" y="141.1">11</text>
<text x="74.2" y="142.5">PI_TX</text>
<text x="74.2" y="140.2">PI_RX</text>
<text x="144.5" y="138.9">50</text>
<text x="144.5" y="141.1">54</text>
<text x="144.5" y="143.4">55</text>
<text x="149.5" y="138.1">GND10</text>
<text x="149.5" y="140.4">GND11</text>
<text x="149.5" y="142.6">GND12</text>
<text x="192.4" y="138.1">GND45</text>
<text x="192.4" y="140.4">GND46</text>
<text x="192.4" y="142.6">GND47</text>
<text x="201.9" y="138.9">90</text>
<text x="201.9" y="141.1">91</text>
<text x="201.9" y="143.4">92</text>
<text x="33" y="144.9">0</text>
<text x="33" y="147.2">0</text>
<text x="38.2" y="145.7">10</text>
<text x="43.2" y="147.2">GND</text>
<text x="144.5" y="145.7">57</text>
<text x="144.5" y="147.9">58</text>
<text x="149.5" y="144.9">GND13</text>
<text x="149.5" y="147.2">GND14</text>
<text x="149.5" y="149.4">GND15</text>
<text x="192.4" y="144.9">GND48</text>
<text x="192.4" y="147.2">GND49</text>
<text x="192.4" y="149.4">GND50</text>
<text x="201.9" y="145.7">93</text>
<text x="201.9" y="147.9">94</text>
<text x="44.3" y="150.3">SN74AVC4T774PW</text>
<text x="144.5" y="150.2">59</text>
<text x="144.5" y="152.4">60</text>
<text x="144.5" y="154.7">61</text>
<text x="149.5" y="151.7">GND16</text>
<text x="149.5" y="153.9">GND17</text>
<text x="191.9" y="153.8">GND52</text>
<text x="192.4" y="151.7">GND51</text>
<text x="201.9" y="150.2">95</text>
<text x="201.9" y="152.4">96</text>
<text x="149.5" y="156.2">GND18</text>
<text x="197.8" y="183.3">Title</text>
<text x="206.9" y="185.6">&lt;Title&gt;</text>
<text x="197.8" y="190.1">Size</text>
<text x="206.9" y="190.1">Document Number</text>
<text x="272.4" y="190.1">Rev</text>
<text x="197.8" y="196.9">Date:</text>
<text x="200.1" y="192.4">A4</text>
<text x="206.9" y="192.4">&lt;Doc&gt;</text>
<text x="209.6" y="196.9">Saturday, February 22, 2020</text>
<text x="243" y="196.9">Sheet</text>
<text x="254.3" y="196.9">1</text>
<text x="261.1" y="196.9">of</text>
<text x="267.9" y="196.9">1</text>
<text x="274.7" y="192.4">&lt;RevCode&gt;</text>
</g>
</svg>
